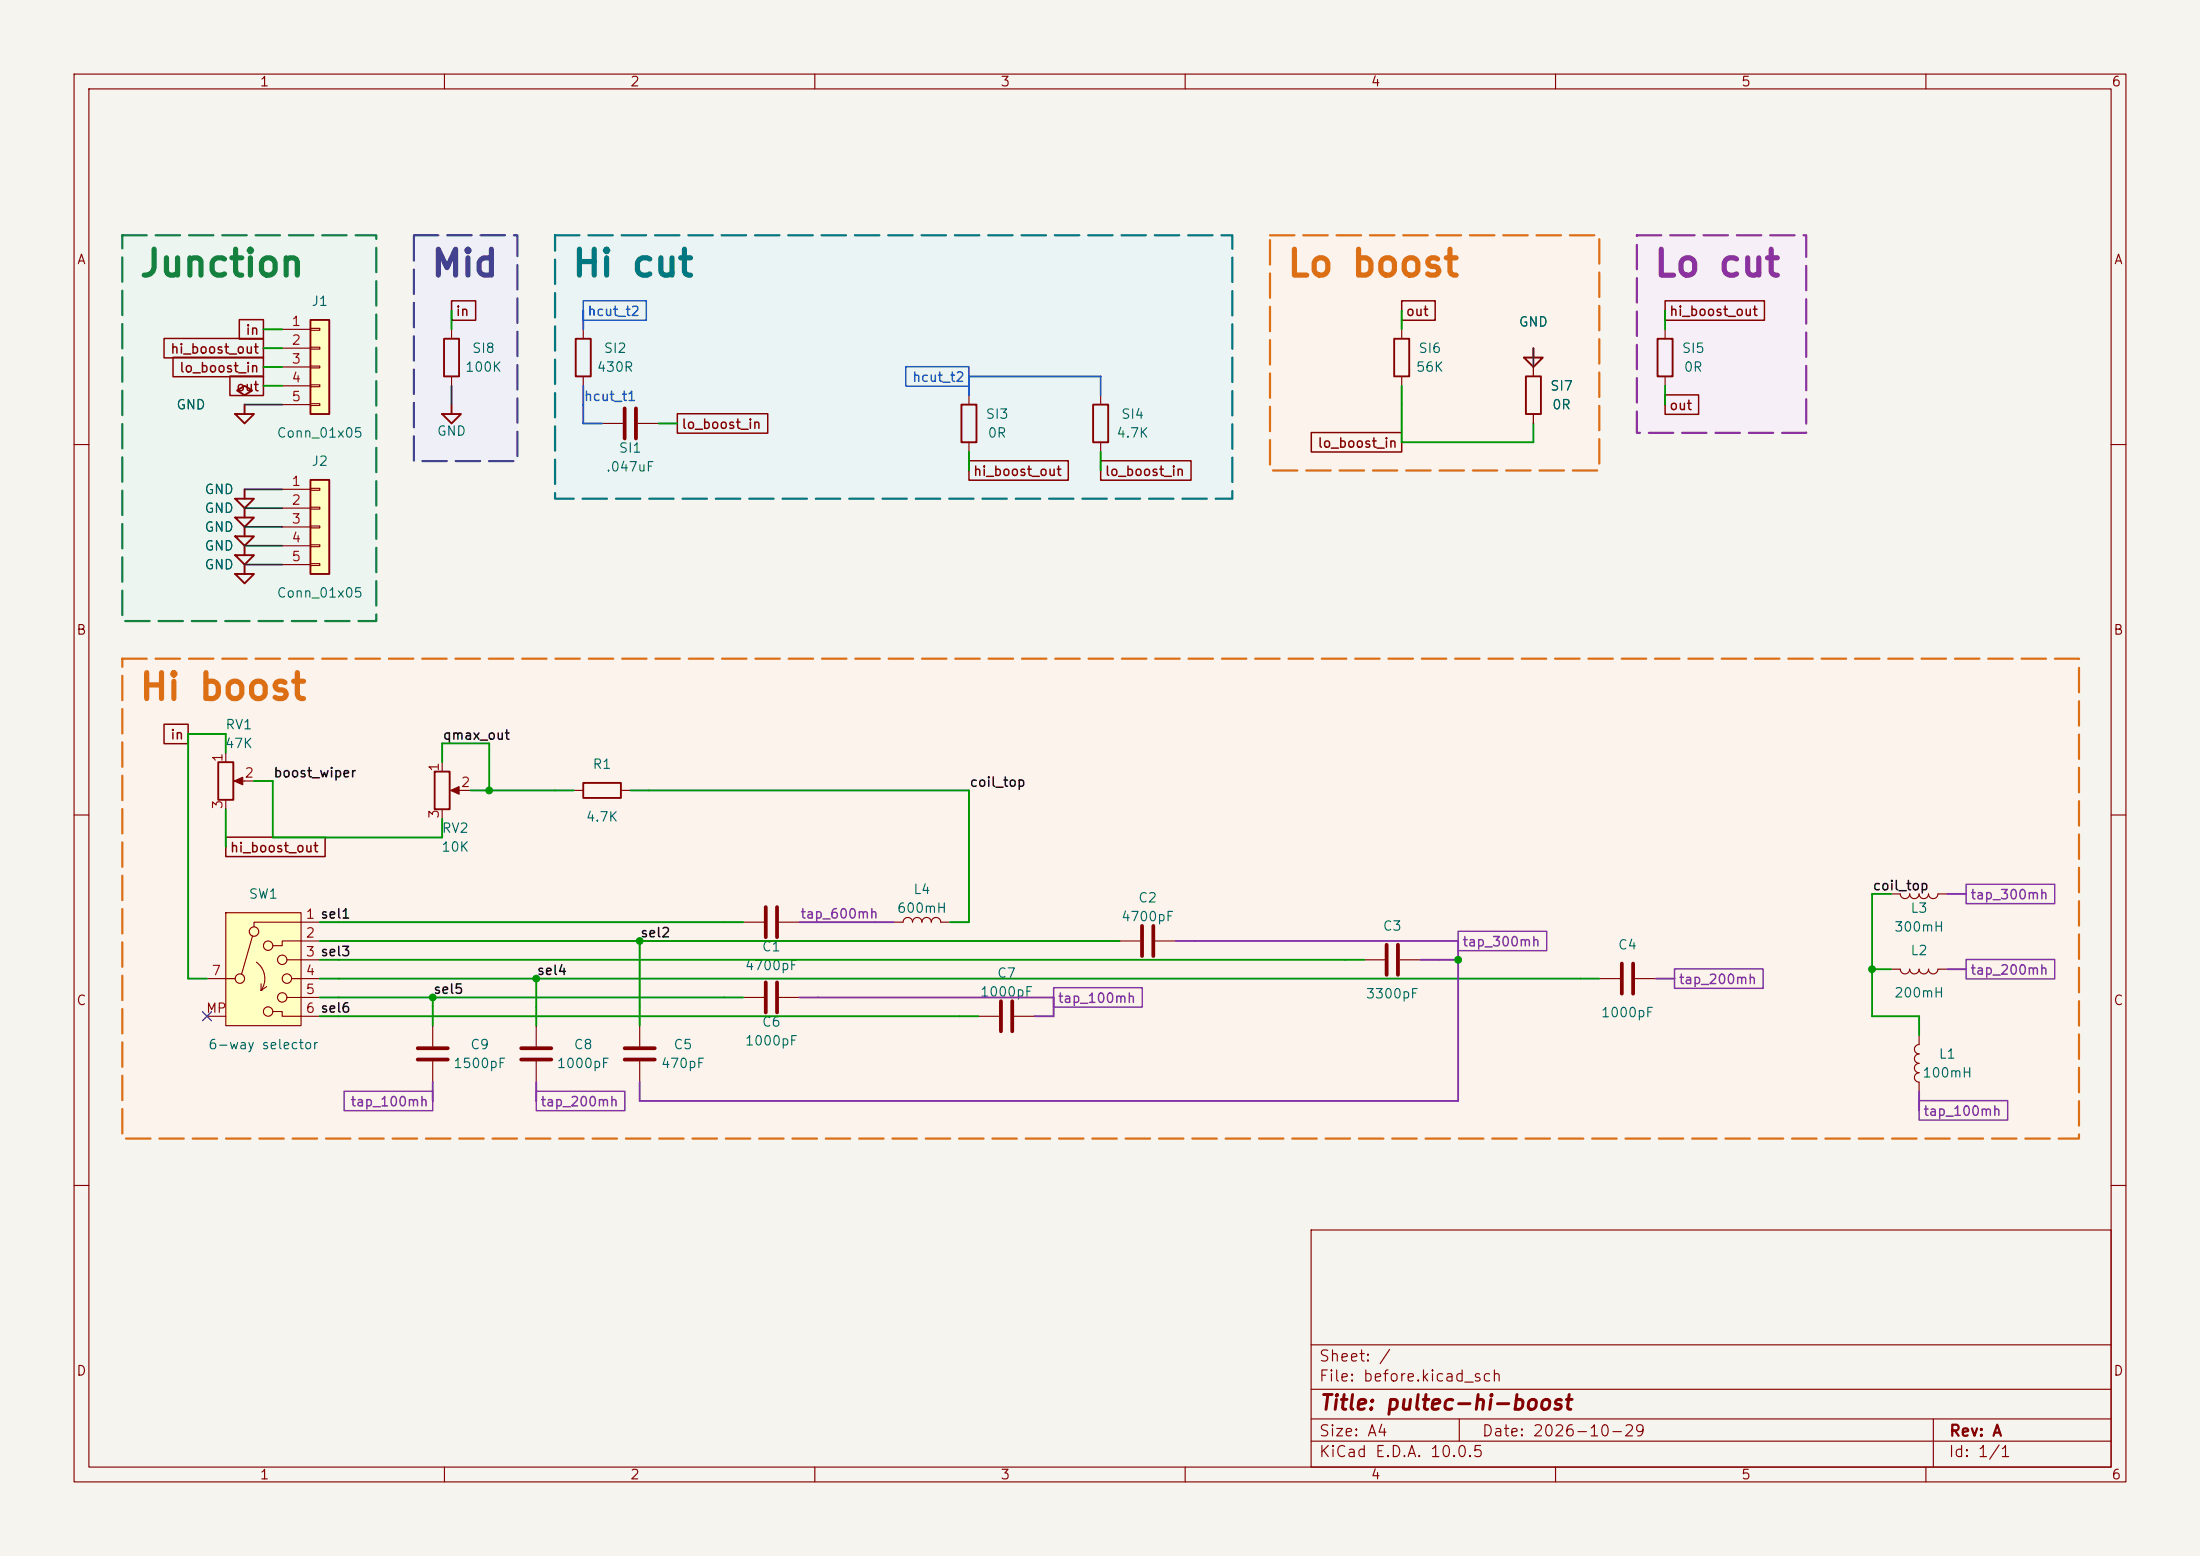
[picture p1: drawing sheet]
<svg xmlns="http://www.w3.org/2000/svg" width="297mm" height="210mm" viewBox="0 0 297 210" stroke-linecap="round" stroke-linejoin="round" font-family="sans-serif">
<path d="M0 0h297v210h-297z" fill="#f5f4ef" stroke="#f5f4ef" stroke-width=".14"/>
<g fill="none" stroke="#840000" stroke-width=".15">
<path d="M10 10h277v190h-277zM12 12h273v186h-273zM60 10v2M110 10v2M160 10v2M210 10v2M260 10v2M10 60h2M285 60h2M10 110h2M285 110h2M10 160h2"/>
<path d="M177 166h108v32h-108zM285 160h2M60 198v2M110 198v2M160 198v2M177 194.5h108M177 191.5h108M177 187.5h108M177 181.5h108M197 191.5v3M210 198v2M260 198v2"/>
<path d="M261 191.5v6.5"/>
</g>
<path d="M16.5 31.8h34.3v52h-34.3z" fill="#ecf5ef"/>
<path d="M55.9 31.8h13.9v30.4h-13.9z" fill="#efeff8"/>
<path d="M171.4 31.8h44.5v31.7h-44.5z" fill="#fcf3ec"/>
<path d="M221 31.8h22.8v26.6h-22.8z" fill="#f6eff7"/>
<path d="M16.5 88.9h264.2v64.8h-264.2z" fill="#fcf3ec"/>
<path d="M74.9 31.8h91.5v35.5h-91.5z" fill="#ebf4f5"/>
<path d="M103.4 122.4v4.1M103.4 132.6v4.1M104.9 122.4v4.1M104.9 132.6v4.1M187.2 127.5v4.1M188.7 127.5v4.1M218.9 130v4.1M220.5 130v4.1" fill="none" stroke="#840000" stroke-width=".51"/>
<g fill="none" stroke="#840000" stroke-width=".15">
<path d="M130.8 53.3v1.3M130.8 59.7v1.3M77.5 106.7h1.2M83.8 106.7h1.3M100.3 124.5h2.8M100.3 134.6h2.8M105.2 124.5h2.7M105.2 134.6h2.7M120.6 124.5h1.3a.64 .64 0 0 1 .7-.7 .64 .64 0 0 1 .6 .7 .64 .64 0 0 1 .6-.7 .64 .64 0 0 1 .7 .7 .64 .64 0 0 1 .6-.7 .64 .64 0 0 1 .6 .7 .64 .64 0 0 1 .7-.7 .64 .64 0 0 1 .6 .7h1.3M184.1 129.5h2.8M189 129.5h2.8M215.9 132.1h2.8"/>
<path d="M220.7 132.1h2.8M259.1 139.7v1.3a.63 .63 0 0 0-.6 .6 .63 .63 0 0 0 .6 .6M259.1 142.2a.64 .64 0 0 0-.6 .7 .64 .64 0 0 0 .6 .6 .64 .64 0 0 0-.6 .7 .64 .64 0 0 0 .6 .6 .63 .63 0 0 0-.6 .6 .63 .63 0 0 0 .6 .7v1.2"/>
</g>
<path d="M31.7 55.9h2.6l-1.3 1.3zM33 54.6v1.3M129.8 54.6h2v5.1h-2zM78.7 105.7h5.1v2h-5.1z" fill="none" stroke="#840000" stroke-width=".25"/>
<path d="M41.9 43.2h2.5v12.7h-2.5z" fill="#ffffc2"/>
<g fill="none" stroke="#840000" stroke-width=".25">
<path d="M41.9 43.2h2.5v12.7h-2.5zM59.7 55.9h2.5l-1.2 1.3zM59.9 45.7h2.1v5.1h-2.1zM61 54.6v1.3M77.7 45.7h2.1v5.1h-2.1zM147.6 54.6h2v5.1h-2zM205.7 48.3h2.6l-1.3 1.2zM206 50.8h2v5.1h-2zM207 47v1.3M223.8 45.7h2v5.1h-2zM31.7 67.3h2.6l-1.3 1.3zM31.7 74.9h2.6l-1.3 1.3z"/>
<path d="M31.7 69.9h2.6l-1.3 1.2zM31.7 77.5h2.6l-1.3 1.2zM33 66v1.3M33 68.6v1.3M33 73.7v1.2M33 76.2v1.3"/>
</g>
<g fill="none" stroke="#840000" stroke-width=".15">
<path d="M38.1 44.5h3.8M38.1 47h3.8M38.1 49.5h3.8M38.1 52.1h3.8M38.1 54.6h3.8M41.9 44.3h1.3v.3h-1.3zM41.9 46.9h1.3v.2h-1.3zM41.9 49.4h1.3v.3h-1.3zM41.9 51.9h1.3v.3h-1.3zM41.9 54.5h1.3v.2h-1.3zM61 44.5v1.2M61 50.8v1.3"/>
<path d="M78.7 44.5v1.2M78.7 50.8v1.3M81.3 57.2h2.8M86.1 57.2h2.8M148.6 53.3v1.3M148.6 59.7v1.3M207 49.5v1.3M207 55.9v1.3M224.8 44.5v1.2M224.8 50.8v1.3"/>
</g>
<path d="M84.3 55.1v4.1M85.9 55.1v4.1" fill="none" stroke="#840000" stroke-width=".51"/>
<path d="M41.9 64.8h2.5v12.7h-2.5z" fill="#ffffc2"/>
<path d="M32 52.7l1-.6 1 .6-1 .6zM188.2 45.7h2v5.1h-2zM31.7 72.4h2.6l-1.3 1.3zM33 71.1v1.3M41.9 64.8h2.5v12.7h-2.5zM29.5 102.9h2v5.1h-2z" fill="none" stroke="#840000" stroke-width=".25"/>
<g fill="none" stroke="#840000" stroke-width=".15">
<path d="M189.2 44.5v1.2M189.2 50.8v1.3M38.1 66h3.8M38.1 68.6h3.8M38.1 71.1h3.8M38.1 73.7h3.8M38.1 76.2h3.8M41.9 65.9h1.3v.3h-1.3zM41.9 68.5h1.3v.2h-1.3zM41.9 71h1.3v.2h-1.3zM41.9 73.5h1.3v.3h-1.3zM41.9 76.1h1.3v.2h-1.3z"/>
<path d="M30.5 101.6v1.3M30.5 108v1.2M32 105.4h2.3M58.4 138.4v2.8M72.4 138.4v2.8M58.4 143.3v2.8M72.4 143.3v2.8"/>
</g>
<path d="M31.6 105.4l1.2-.5v1z" fill="#840000" stroke="#840000" stroke-width=".15"/>
<path d="M56.4 143h4.1M56.4 141.5h4.1M70.4 143h4M70.4 141.5h4" fill="none" stroke="#840000" stroke-width=".51"/>
<path d="M30.5 123.2h10.1v15.2h-10.1z" fill="#ffffc2"/>
<g fill="none" stroke="#840000" stroke-width=".15">
<path d="M207 49.5v1.3M207 55.9v1.3M59.7 102.9v1.2M59.7 109.2v1.3M61.2 106.7h2.3M27.9 132.1h3.8M27.9 137.2h2.6M30.5 123.2h10.1v15.2h-10.1zM34.1 126.3l-1.5 5.2M34.6 129.9a2.73 2.73 0 0 1 .6 3.8M35.2 133.7h.1M35.2 132.8v.9"/>
<path d="M36 133.2l-.8 .5M36.8 136.5h1.3v.7h5.1M38.7 129.5h4.5M38.7 134.6h4.5M39.4 132.1h3.8M43.2 124.5h-8.9v.6M43.2 127h-5.1v.6h-1.3M86.4 138.4v2.8M132.1 137.2h2.8M136.9 137.2h2.8M151.1 127h2.8M156 127h2.7"/>
<path d="M255.3 120.7h1.2a.64 .64 0 0 0 .7 .6 .64 .64 0 0 0 .6-.6 .64 .64 0 0 0 .6 .6 .64 .64 0 0 0 .7-.6 .64 .64 0 0 0 .6 .6 .64 .64 0 0 0 .6-.6 .64 .64 0 0 0 .7 .6 .64 .64 0 0 0 .6-.6h1.3M255.3 130.8h1.2a.64 .64 0 0 0 .7 .6 .64 .64 0 0 0 .6-.6 .64 .64 0 0 0 .6 .6 .64 .64 0 0 0 .7-.6 .64 .64 0 0 0 .6 .6 .64 .64 0 0 0 .6-.6 .64 .64 0 0 0 .7 .6 .64 .64 0 0 0 .6-.6h1.3M86.4 143.3v2.8"/>
<circle cx="32.4" cy="132.1" r=".63"/>
<circle cx="34.3" cy="125.7" r=".63"/>
<circle cx="36.2" cy="127.6" r=".63"/>
<circle cx="36.2" cy="136.5" r=".63"/>
<circle cx="38.1" cy="134.6" r=".63"/>
<circle cx="38.1" cy="129.5" r=".63"/>
<circle cx="38.7" cy="132.1" r=".63"/>
</g>
<path d="M135.1 135.1v4.1M136.7 135.1v4.1M154.2 125v4M155.7 125v4M84.3 143h4.1M84.3 141.5h4.1" fill="none" stroke="#840000" stroke-width=".51"/>
<path d="M58.7 104.1h2v5.1h-2z" fill="none" stroke="#840000" stroke-width=".25"/>
<path d="M60.8 106.7l1.2-.5v1z" fill="#840000" stroke="#840000" stroke-width=".15"/>
<path d="M265.4 119.3h12v2.7h-12zM142.2 133.3h12v2.6h-12zM196.8 125.7h12v2.6h-12zM226.1 130.8h11.9v2.6h-11.9zM265.4 129.5h12v2.6h-12zM46.5 147.3h11.9v2.6h-11.9zM72.4 147.3h12v2.6h-12zM259.1 148.5h11.9v2.7h-11.9z" fill="none" stroke="#8232aa" stroke-width=".2"/>
<path d="M78.7 40.6h8.6v2.6h-8.6zM122.3 49.5h8.5v2.6h-8.5z" fill="none" stroke="#1e5ac8" stroke-width=".2"/>
<g fill="none" stroke="#840000" stroke-width=".2">
<path d="M22.1 45.7h13.5v2.6h-13.5zM23.4 48.2h12.2v2.6h-12.2zM31 50.8h4.6v2.6h-4.6zM32.3 43.1h3.3v2.7h-3.3zM61 40.6h3.2v2.6h-3.2zM91.4 55.8h12.2v2.7h-12.2zM177 58.4h12.2v2.6h-12.2zM189.2 40.6h4.6v2.6h-4.6zM224.8 53.3h4.5v2.6h-4.5zM224.8 40.6h13.4v2.6h-13.4zM130.8 62.2h13.4v2.6h-13.4zM148.6 62.2h12.2v2.6h-12.2z"/>
<path d="M22.1 97.7h3.3v2.7h-3.3zM30.5 113h13.4v2.6h-13.4z"/>
</g>
<g fill="none" stroke="#009600" stroke-width=".25">
<path d="M35.6 52.1h2.5M35.6 49.5h2.5M35.6 44.5h2.5M35.6 47h2.5M61 41.9v2.6M88.9 57.2h2.5M189.2 41.9v2.6M189.2 52.1v7.6h17.8v-2.5M224.8 41.9v2.6M224.8 52.1v2.5M130.8 61v2.5M148.6 61v2.5"/>
<path d="M30.5 101.6v-2.5h-5.1v33h2.5M30.5 109.2v5.1M34.3 105.4h2.5v7.6h22.9v-2.5M59.7 102.9v-2.6h6.3v6.4M63.5 106.7h14M85.1 106.7h45.7v17.8h-2.5M43.2 134.6h57.1M43.2 124.5h57.1M43.2 137.2h88.9M43.2 132.1h172.7M43.2 127h107.9M43.2 129.5h140.9"/>
<path d="M58.4 134.6v3.8M72.4 132.1v6.3M86.4 127v11.4M252.7 130.8h2.6M255.3 120.7h-2.6v16.5h6.4v2.5"/>
</g>
<path d="M107.9 134.6h34.3v2.6h-2.5M107.9 124.5h12.7M158.7 127h38.1v21.6h-110.4v-2.5M191.8 129.5h5M223.5 132.1h2.6M262.9 130.8h2.5M262.9 120.7h2.5M58.4 146.1v2.5M72.4 146.1v2.5M259.1 147.3v2.6" fill="none" stroke="#8232aa" stroke-width=".25"/>
<path d="M78.7 41.9v2.6M78.7 52.1v5.1h2.6M130.8 53.3v-2.5h17.8v2.5" fill="none" stroke="#1e5ac8" stroke-width=".25"/>
<path d="M33 54.6h5.1M61 52.1v2.5M207 47v2.5M33 71.1h5.1M33 68.6h5.1M33 66h5.1M33 76.2h5.1M33 73.7h5.1" fill="none" stroke="#464646" stroke-width=".25"/>
<path d="M27.3 136.6l1.2 1.2M28.5 136.6l-1.2 1.2" fill="none" stroke="#000084" stroke-width=".15"/>
<path d="M16.5 31.8h34.3v52h-34.3z" fill="none" stroke="#14823c" stroke-width=".3" stroke-dasharray="3.3 1.2"/>
<path d="M55.9 31.8h13.9v30.4h-13.9z" fill="none" stroke="#3c3caa" stroke-width=".3" stroke-dasharray="3.3 1.2"/>
<path d="M171.4 31.8h44.5v31.7h-44.5zM16.5 88.9h264.2v64.8h-264.2z" fill="none" stroke="#dc6e14" stroke-width=".3" stroke-dasharray="3.3 1.2"/>
<path d="M221 31.8h22.8v26.6h-22.8z" fill="none" stroke="#8c32a0" stroke-width=".3" stroke-dasharray="3.3 1.2"/>
<path d="M74.9 31.8h91.5v35.5h-91.5z" fill="none" stroke="#007882" stroke-width=".3" stroke-dasharray="3.3 1.2"/>
<g fill="#009600" stroke="#009600" stroke-width=".14">
<circle cx="196.8" cy="129.5" r=".46"/>
<circle cx="252.7" cy="130.8" r=".46"/>
<circle cx="66" cy="106.7" r=".46"/>
<circle cx="86.4" cy="127" r=".46"/>
<circle cx="58.4" cy="134.6" r=".46"/>
<circle cx="72.4" cy="132.1" r=".46"/>
</g>
<text font-size="3.5" fill="#14823c" x="18.6" y="38.2">Junction</text>
<text font-size="3.5" fill="#3c3caa" x="58" y="38.2">Mid</text>
<text font-size="3.5" fill="#007882" x="77" y="38.2">Hi cut</text>
<g font-size="3.5" fill="#dc6e14">
<text x="173.6" y="38.2">Lo boost</text>
<text x="18.6" y="95.3">Hi boost</text>
</g>
<text font-size="3.5" fill="#8c32a0" x="223.1" y="38.2">Lo cut</text>
<text font-size="2" fill="#840000" x="178" y="190.8">Title: pultec-hi-boost</text>
<g font-size="1.5" fill="#840000">
<text x="178" y="184.1">Sheet: /</text>
<text x="178" y="186.8">File: before.kicad_sch</text>
<text x="178" y="197">KiCad E.D.A. 10.0.5</text>
<text x="178" y="194.2">Size: A4</text>
<text x="200" y="194.2">Date: 2026-10-29</text>
<text x="263" y="197">Id: 1/1</text>
<text x="263" y="194.2">Rev: A</text>
</g>
<g font-size="1.3" fill="#840000">
<text x="35" y="12">1</text>
<text x="85" y="12">2</text>
<text x="135" y="12">3</text>
<text x="185" y="12">4</text>
<text x="235" y="12">5</text>
<text x="285" y="12">6</text>
<text x="10.3" y="36">A</text>
<text x="285.3" y="36">A</text>
<text x="33.1" y="45.5">in</text>
<text x="61.4" y="43">in</text>
<text x="189.7" y="43">out</text>
<text x="225.3" y="43">hi_boost_out</text>
<text x="22.9" y="48">hi_boost_out</text>
<text x="24.1" y="50.6">lo_boost_in</text>
<text x="31.8" y="53.1">out</text>
<text x="91.9" y="58.2">lo_boost_in</text>
<text x="225.3" y="55.7">out</text>
<text x="131.3" y="64.6">hi_boost_out</text>
<text x="149.1" y="64.6">lo_boost_in</text>
<text x="177.8" y="60.7">lo_boost_in</text>
<text x="10.2" y="86">B</text>
<text x="285.2" y="86">B</text>
<text x="22.9" y="100.1">in</text>
<text x="31" y="115.4">hi_boost_out</text>
<text x="10.2" y="136">C</text>
<text x="285.2" y="136">C</text>
<text x="10.2" y="186">D</text>
<text x="285.2" y="186">D</text>
<text x="35" y="200">1</text>
<text x="85" y="200">2</text>
<text x="135" y="200">3</text>
<text x="185" y="200">4</text>
<text x="235" y="200">5</text>
<text x="285" y="200">6</text>
</g>
<g font-size="1.3" fill="#006464">
<text x="42" y="41.6">J1</text>
<text x="63.6" y="48">SI8</text>
<text x="81.4" y="48">SI2</text>
<text x="191.4" y="48">SI6</text>
<text x="204.9" y="44.4">GND</text>
<text x="227" y="48">SI5</text>
<text x="62.7" y="50.5">100K</text>
<text x="80.5" y="50.5">430R</text>
<text x="191.1" y="50.5">56K</text>
<text x="209.2" y="53">SI7</text>
<text x="227.2" y="50.5">0R</text>
<text x="23.7" y="55.6">GND</text>
<text x="37.3" y="59.4">Conn_01x05</text>
<text x="58.9" y="59.1">GND</text>
<text x="133" y="56.8">SI3</text>
<text x="133.3" y="59.4">0R</text>
<text x="150.6" y="59.4">4.7K</text>
<text x="151.3" y="56.8">SI4</text>
<text x="209.5" y="55.6">0R</text>
<text x="42" y="63.2">J2</text>
<text x="81.7" y="64">.047uF</text>
<text x="83.5" y="61.4">SI1</text>
<text x="27.5" y="67">GND</text>
<text x="27.5" y="69.5">GND</text>
<text x="27.5" y="74.6">GND</text>
<text x="27.5" y="77.2">GND</text>
<text x="27.5" y="72.1">GND</text>
<text x="37.3" y="81">Conn_01x05</text>
<text x="30.3" y="101.3">47K</text>
<text x="30.3" y="98.8">RV1</text>
<text x="79.9" y="104.1">R1</text>
<text x="59.6" y="112.7">RV2</text>
<text x="79" y="111.2">4.7K</text>
<text x="59.5" y="115.3">10K</text>
<text x="33.5" y="121.6">SW1</text>
<text x="121" y="123.5">600mH</text>
<text x="123.2" y="121">L4</text>
<text x="151.3" y="124.7">4700pF</text>
<text x="153.6" y="122.1">C2</text>
<text x="186.6" y="125.9">C3</text>
<text x="257.8" y="123.5">L3</text>
<text x="100.5" y="131.3">4700pF</text>
<text x="102.8" y="128.7">C1</text>
<text x="218.3" y="128.5">C4</text>
<text x="255.6" y="126.1">300mH</text>
<text x="257.8" y="129.2">L2</text>
<text x="132.2" y="134.8">1000pF</text>
<text x="134.5" y="132.3">C7</text>
<text x="184.3" y="135.1">3300pF</text>
<text x="216" y="137.6">1000pF</text>
<text x="255.6" y="134.9">200mH</text>
<text x="28" y="141.9">6-way selector</text>
<text x="63.4" y="141.9">C9</text>
<text x="77.4" y="141.9">C8</text>
<text x="90.8" y="141.9">C5</text>
<text x="100.5" y="141.4">1000pF</text>
<text x="102.8" y="138.9">C6</text>
<text x="261.6" y="143.2">L1</text>
<text x="61.1" y="144.5">1500pF</text>
<text x="75.1" y="144.5">1000pF</text>
<text x="89.1" y="144.5">470pF</text>
<text x="259.4" y="145.7">100mH</text>
</g>
<g font-size="1.3" fill="#a90000">
<text x="39.3" y="44.3">1</text>
<text x="39.3" y="46.9">2</text>
<text x="39.3" y="49.4">3</text>
<text x="39.3" y="51.9">4</text>
<text x="39.3" y="54.5">5</text>
<text x="39.3" y="65.9">1</text>
<text x="39.3" y="68.4">2</text>
<text x="39.3" y="71">3</text>
<text x="39.3" y="73.5">4</text>
<text x="39.3" y="76.1">5</text>
<text x="30.3" y="103" transform="rotate(-90 30.3 103)">1</text>
<text x="32.9" y="105.3">2</text>
<text x="59.6" y="104.2" transform="rotate(-90 59.6 104.2)">1</text>
<text x="62.1" y="106.5">2</text>
<text x="30.3" y="109.3" transform="rotate(-90 30.3 109.3)">3</text>
<text x="59.6" y="110.6" transform="rotate(-90 59.6 110.6)">3</text>
<text x="41.2" y="124.3">1 sel1</text>
<text x="28.5" y="131.9">7</text>
<text x="41.2" y="126.9">2</text>
<text x="41.2" y="129.4">3 sel3</text>
<text x="41.2" y="131.9">4</text>
<text x="27.7" y="137">MP</text>
<text x="41.2" y="134.5">5</text>
<text x="41.2" y="137">6 sel6</text>
</g>
<g font-size="1.3" fill="#1e5ac8">
<text x="79.2" y="43">hcut_t2</text>
<text x="123.1" y="51.9">hcut_t2</text>
<text x="78.7" y="54.4">hcut_t1</text>
</g>
<g font-size="1.3" fill="#0f0f0f">
<text x="59.7" y="100.2">qmax_out</text>
<text x="36.8" y="105.2">boost_wiper</text>
<text x="130.8" y="106.5">coil_top</text>
<text x="252.7" y="120.5">coil_top</text>
<text x="72.4" y="131.9">sel4</text>
<text x="86.4" y="126.8">sel2</text>
<text x="58.4" y="134.4">sel5</text>
</g>
<g font-size="1.3" fill="#8232aa">
<text x="108" y="124.3">tap_600mh</text>
<text x="265.9" y="121.7">tap_300mh</text>
<text x="197.3" y="128.1">tap_300mh</text>
<text x="265.9" y="131.9">tap_200mh</text>
<text x="142.7" y="135.7">tap_100mh</text>
<text x="226.5" y="133.1">tap_200mh</text>
<text x="47.2" y="149.6">tap_100mh</text>
<text x="72.9" y="149.6">tap_200mh</text>
<text x="259.6" y="150.9">tap_100mh</text>
</g>
</svg>
